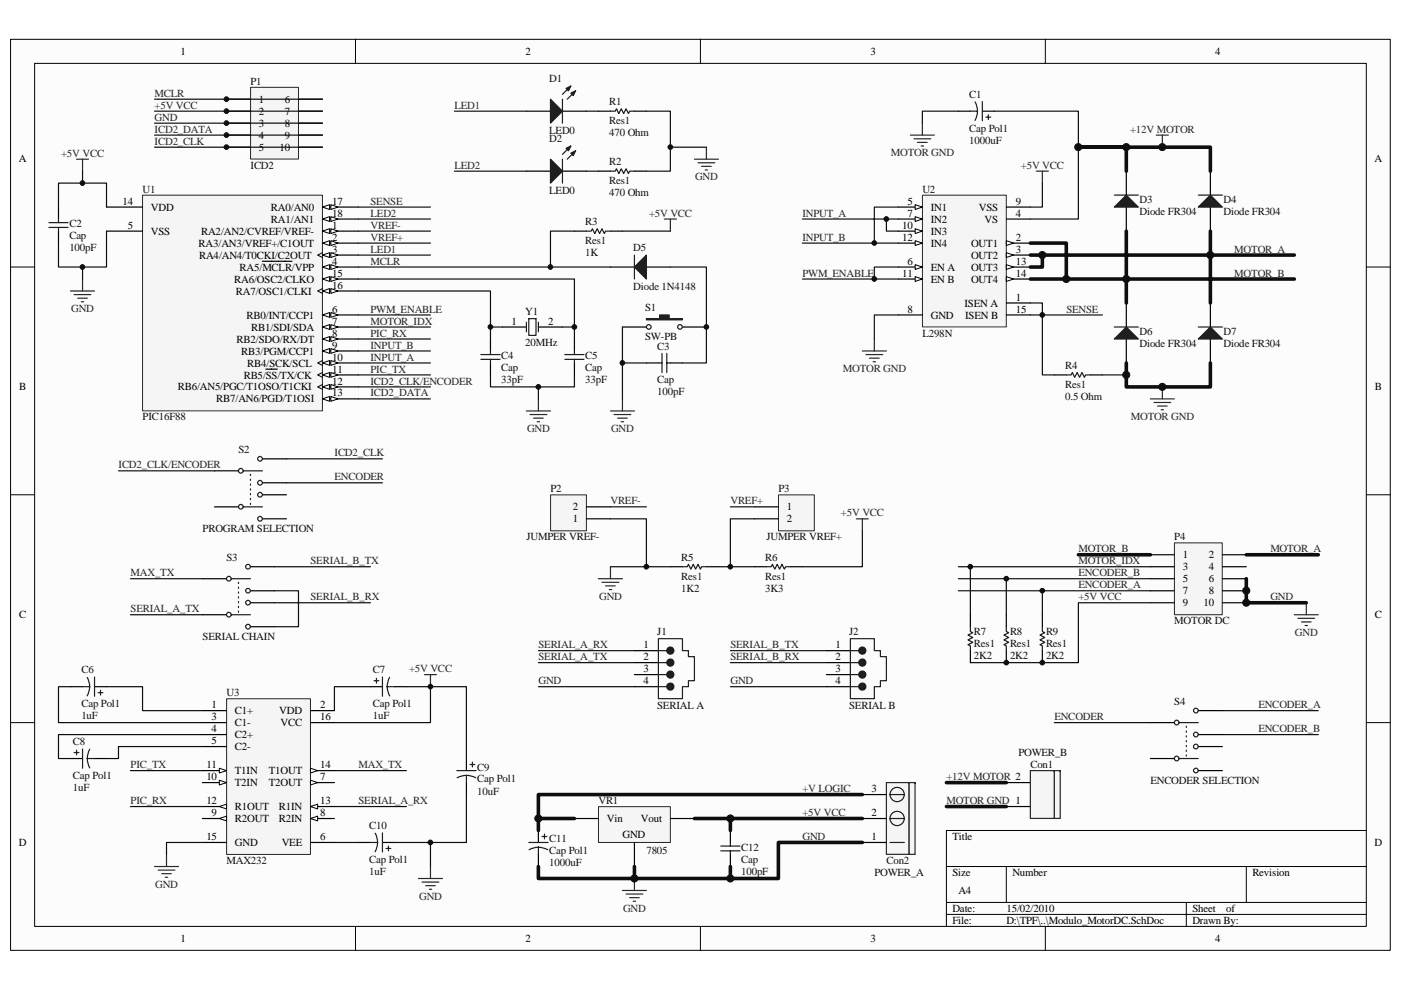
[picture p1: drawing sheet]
<svg xmlns="http://www.w3.org/2000/svg" width="297mm" height="210mm" viewBox="0 0 297 210" stroke-linecap="round" stroke-linejoin="round" font-family="sans-serif">
<path d="M2.3 8.4h292.5v193.2h-292.5z" fill="#fcfcfc"/>
<path d="M2.2 8.3h292.6v193.3h-292.6z" fill="none" stroke="#000" stroke-width=".21"/>
<path d="M7.4 13.5h282.3v183h-282.3z" fill="#fcfcfc"/>
<g fill="none" stroke="#000" stroke-width=".21">
<path d="M7.3 13.4h282.4v183.1h-282.4zM75.4 8.3v5.1M148.5 8.3v5.1M221.6 8.3v5.1M2.2 56.6h5.1M289.7 56.6h5.1M2.2 104.9h5.1M289.7 104.9h5.1M2.2 153.3h5.1M289.7 153.3h5.1M289.7 176.1h-89v20.4M75.4 196.5v5.1"/>
<path d="M148.5 196.5v5.1M200.7 183.8h89M200.7 191.4h89M200.7 194h89M213.4 183.8v7.6M221.6 196.5v5.1M251.5 191.4v5.1M264.2 183.8v7.6"/>
</g>
<path d="M111.6 23.6h5.1M119.2 23.6h5.1M203.2 23.6h2.5M208.3 23.6h2.5M238.8 36.3v5.1M238.8 43.9v5.1" fill="none" stroke="#000" stroke-width=".25"/>
<path d="M121 18.2l-1.8 1.8M122 19.3l-1.7 1.7M119.2 21v5.1M205.7 23.6h1.6M206.7 21.6l.4 .8 .1 1.2M207.2 23.6v.8l-.5 1.1M208.3 21.5v4.1M209 24.8h1.1M209.5 24.3v1.1M236.3 41.4h5" fill="none" stroke="#1c1c1c" stroke-width=".25"/>
<g fill="#1c1c1c" stroke="#1c1c1c" stroke-width=".25">
<path d="M116.7 21l2.5 2.6-2.5 2.5z"/>
<path d="M121 19.8l1-.5-.5 1z"/>
<path d="M120 18.8l1-.6-.5 1.1z"/>
<path d="M236.3 43.9l2.5-2.5 2.5 2.5z"/>
</g>
<path d="M126.9 171.1h15.2v7.6h-15.2z" fill="#f5f5f5"/>
<path d="M126.9 171.1h15.2v7.6h-15.2z" fill="none" stroke="#262626" stroke-width=".21"/>
<path d="M106.5 69.4h5.1M114.1 69.4h5.1M121.8 173.6h5.1M134.5 178.7v5.1M142.1 173.6h5.1" fill="none" stroke="#000" stroke-width=".25"/>
<path d="M111.6 68.3v2.1M112.1 67.6h1.5v3.5h-1.5zM114.1 68.3v2.1" fill="none" stroke="#1c1c1c" stroke-width=".25"/>
<path d="M48.1 148.2h17.7v33h-17.7z" fill="#f5f5f5"/>
<path d="M48 148.2h17.8v33h-17.8z" fill="none" stroke="#262626" stroke-width=".21"/>
<path d="M42.9 150.7h5.1M42.9 153.3h5.1M42.9 155.8h5.1M42.9 158.3h5.1M65.8 150.7h5.1M65.8 178.7h5.1M65.8 166h5.1" fill="none" stroke="#000" stroke-width=".25"/>
<path d="M65.8 165.5l1.5 .5-1.5 .5z" fill="#fcfcfc" stroke="#000" stroke-width=".21"/>
<path d="M65.8 173.6h5.1" fill="none" stroke="#000" stroke-width=".25"/>
<path d="M65.8 173.6l1.5-.5v1z" fill="#fcfcfc" stroke="#000" stroke-width=".21"/>
<path d="M42.9 173.6h5.1" fill="none" stroke="#000" stroke-width=".25"/>
<path d="M46.5 173.6l1.5-.5v1z" fill="#fcfcfc" stroke="#000" stroke-width=".21"/>
<path d="M42.9 166h5.1" fill="none" stroke="#000" stroke-width=".25"/>
<path d="M46.5 165.5l1.5 .5-1.5 .5z" fill="#fcfcfc" stroke="#000" stroke-width=".21"/>
<path d="M42.9 163.4h5.1" fill="none" stroke="#000" stroke-width=".25"/>
<path d="M46.5 162.9l1.5 .5-1.5 .6z" fill="#fcfcfc" stroke="#000" stroke-width=".21"/>
<path d="M42.9 171.1h5.1" fill="none" stroke="#000" stroke-width=".25"/>
<path d="M46.5 171.1l1.5-.5v1z" fill="#fcfcfc" stroke="#000" stroke-width=".21"/>
<path d="M65.8 171.1h5.1" fill="none" stroke="#000" stroke-width=".25"/>
<path d="M65.8 171.1l1.5-.5v1z" fill="#fcfcfc" stroke="#000" stroke-width=".21"/>
<path d="M65.8 163.4h5.1" fill="none" stroke="#000" stroke-width=".25"/>
<path d="M65.8 162.9l1.5 .5-1.5 .6z" fill="#fcfcfc" stroke="#000" stroke-width=".21"/>
<path d="M65.8 153.3h5.1M42.9 178.7h5.1" fill="none" stroke="#000" stroke-width=".25"/>
<path d="M30.2 41.4h38.2v45.7h-38.2z" fill="#f5f5f5"/>
<path d="M30.2 41.4h38.2v45.7h-38.2z" fill="none" stroke="#262626" stroke-width=".21"/>
<path d="M68.4 49h7.6" fill="none" stroke="#000" stroke-width=".25"/>
<g fill="#fcfcfc" stroke="#000" stroke-width=".21">
<path d="M68.4 49l1.5-.5v1z"/>
<path d="M70.1 48.5l1.6 .5-1.6 .5z"/>
</g>
<path d="M68.4 51.6h7.6" fill="none" stroke="#000" stroke-width=".25"/>
<g fill="#fcfcfc" stroke="#000" stroke-width=".21">
<path d="M68.4 51.6l1.5-.5v1z"/>
<path d="M70.1 51.1l1.6 .5-1.6 .5z"/>
</g>
<path d="M68.4 54.1h7.6" fill="none" stroke="#000" stroke-width=".25"/>
<path d="M68.4 53.6l-1.1 .5 1.1 .5" fill="none" stroke="#000" stroke-width=".21"/>
<g fill="#fcfcfc" stroke="#000" stroke-width=".21">
<path d="M68.4 54.1l1.5-.5v1z"/>
<path d="M70.1 53.6l1.6 .5-1.6 .5z"/>
</g>
<path d="M68.4 56.6h7.6" fill="none" stroke="#000" stroke-width=".25"/>
<g fill="#fcfcfc" stroke="#000" stroke-width=".21">
<path d="M68.4 56.6l1.5-.5v1z"/>
<path d="M70.1 56.1l1.6 .5-1.6 .5z"/>
</g>
<path d="M22.6 49h7.6M55.6 55.4h6.3M68.4 66.8h7.6" fill="none" stroke="#000" stroke-width=".25"/>
<g fill="#fcfcfc" stroke="#000" stroke-width=".21">
<path d="M68.4 66.8l1.5-.5v1z"/>
<path d="M70.1 66.3l1.6 .5-1.6 .5z"/>
</g>
<path d="M68.4 69.4h7.6" fill="none" stroke="#000" stroke-width=".25"/>
<g fill="#fcfcfc" stroke="#000" stroke-width=".21">
<path d="M68.4 69.4l1.5-.5v1z"/>
<path d="M70.1 68.9l1.6 .5-1.6 .5z"/>
</g>
<path d="M68.4 71.9h7.6" fill="none" stroke="#000" stroke-width=".25"/>
<g fill="#fcfcfc" stroke="#000" stroke-width=".21">
<path d="M68.4 71.9l1.5-.5v1z"/>
<path d="M70.1 71.4l1.6 .5-1.6 .5z"/>
</g>
<path d="M68.4 74.4h7.6" fill="none" stroke="#000" stroke-width=".25"/>
<g fill="#fcfcfc" stroke="#000" stroke-width=".21">
<path d="M68.4 74.4l1.5-.5v1.1z"/>
<path d="M70.1 73.9l1.6 .5-1.6 .6z"/>
</g>
<path d="M68.4 77h7.6" fill="none" stroke="#000" stroke-width=".25"/>
<path d="M68.4 76.5l-1.1 .5 1.1 .5" fill="none" stroke="#000" stroke-width=".21"/>
<g fill="#fcfcfc" stroke="#000" stroke-width=".21">
<path d="M68.4 77l1.5-.5v1z"/>
<path d="M70.1 76.5l1.6 .5-1.6 .5z"/>
</g>
<path d="M68.4 79.5h7.6" fill="none" stroke="#000" stroke-width=".25"/>
<path d="M68.4 79l-1.1 .5 1.1 .5" fill="none" stroke="#000" stroke-width=".21"/>
<g fill="#fcfcfc" stroke="#000" stroke-width=".21">
<path d="M68.4 79.5l1.5-.5v1z"/>
<path d="M70.1 79l1.6 .5-1.6 .5z"/>
</g>
<path d="M56.4 78.3h2.4M68.4 82.1h7.6" fill="none" stroke="#000" stroke-width=".25"/>
<path d="M68.4 81.6l-1.1 .5 1.1 .5" fill="none" stroke="#000" stroke-width=".21"/>
<g fill="#fcfcfc" stroke="#000" stroke-width=".21">
<path d="M68.4 82.1l1.5-.5v1z"/>
<path d="M70.1 81.6l1.6 .5-1.6 .5z"/>
</g>
<path d="M68.4 84.6h7.6" fill="none" stroke="#000" stroke-width=".25"/>
<g fill="#fcfcfc" stroke="#000" stroke-width=".21">
<path d="M68.4 84.6l1.5-.5v1z"/>
<path d="M70.1 84.1l1.6 .5-1.6 .5z"/>
</g>
<path d="M22.6 43.9h7.6M68.4 59.2h7.6" fill="none" stroke="#000" stroke-width=".25"/>
<g fill="#fcfcfc" stroke="#000" stroke-width=".21">
<path d="M68.4 59.2l1.5-.5v1z"/>
<path d="M70.1 58.7l1.6 .5-1.6 .5z"/>
</g>
<path d="M68.4 61.7h7.6" fill="none" stroke="#000" stroke-width=".25"/>
<path d="M68.4 61.2l-1.1 .5 1.1 .5" fill="none" stroke="#000" stroke-width=".21"/>
<g fill="#fcfcfc" stroke="#000" stroke-width=".21">
<path d="M68.4 61.7l1.5-.5v1z"/>
<path d="M70.1 61.2l1.6 .5-1.6 .5z"/>
</g>
<path d="M68.4 43.9h7.6" fill="none" stroke="#000" stroke-width=".25"/>
<g fill="#fcfcfc" stroke="#000" stroke-width=".21">
<path d="M68.4 43.9l1.5-.5v1z"/>
<path d="M70.1 43.4l1.6 .5-1.6 .5z"/>
</g>
<path d="M68.4 46.5h7.6" fill="none" stroke="#000" stroke-width=".25"/>
<g fill="#fcfcfc" stroke="#000" stroke-width=".21">
<path d="M68.4 46.5l1.5-.5v1z"/>
<path d="M70.1 46l1.6 .5-1.6 .5z"/>
</g>
<path d="M195.6 41.4h17.8v27.9h-17.8z" fill="#f5f5f5"/>
<path d="M195.6 41.4h17.8v27.9h-17.8z" fill="none" stroke="#262626" stroke-width=".21"/>
<path d="M190.5 56.6h5.1" fill="none" stroke="#000" stroke-width=".25"/>
<path d="M194 56.1l1.6 .5-1.6 .5z" fill="#fcfcfc" stroke="#000" stroke-width=".21"/>
<path d="M190.5 59.2h5.1" fill="none" stroke="#000" stroke-width=".25"/>
<path d="M194 58.7l1.6 .5-1.6 .5z" fill="#fcfcfc" stroke="#000" stroke-width=".21"/>
<path d="M190.5 43.9h5.1" fill="none" stroke="#000" stroke-width=".25"/>
<path d="M194 43.4l1.6 .5-1.6 .5z" fill="#fcfcfc" stroke="#000" stroke-width=".21"/>
<path d="M190.5 46.5h5.1" fill="none" stroke="#000" stroke-width=".25"/>
<path d="M194 46l1.6 .5-1.6 .5z" fill="#fcfcfc" stroke="#000" stroke-width=".21"/>
<path d="M190.5 49h5.1" fill="none" stroke="#000" stroke-width=".25"/>
<path d="M194 48.5l1.6 .5-1.6 .5z" fill="#fcfcfc" stroke="#000" stroke-width=".21"/>
<path d="M190.5 51.6h5.1" fill="none" stroke="#000" stroke-width=".25"/>
<path d="M194 51.1l1.6 .5-1.6 .5z" fill="#fcfcfc" stroke="#000" stroke-width=".21"/>
<path d="M213.4 51.6h5.1" fill="none" stroke="#000" stroke-width=".25"/>
<path d="M213.4 51.1l1.5 .5-1.5 .5z" fill="#fcfcfc" stroke="#000" stroke-width=".21"/>
<path d="M213.4 54.1h5.1" fill="none" stroke="#000" stroke-width=".25"/>
<path d="M213.4 53.6l1.5 .5-1.5 .5z" fill="#fcfcfc" stroke="#000" stroke-width=".21"/>
<path d="M213.4 56.6h5.1" fill="none" stroke="#000" stroke-width=".25"/>
<path d="M213.4 56.1l1.5 .5-1.5 .5z" fill="#fcfcfc" stroke="#000" stroke-width=".21"/>
<path d="M213.4 59.2h5.1" fill="none" stroke="#000" stroke-width=".25"/>
<path d="M213.4 58.7l1.5 .5-1.5 .5z" fill="#fcfcfc" stroke="#000" stroke-width=".21"/>
<g fill="none" stroke="#000" stroke-width=".25">
<path d="M111.6 36.3h5.1M119.2 36.3h5.1M126.9 23.6h2.5M126.9 36.3h2.5M134.5 23.6h2.6M134.5 36.3h2.6M256.6 36.3v5.1M12.4 43.9v2.6M12.4 49v2.6M121.8 49h2.5M129.4 49h2.6M129.4 56.6h5.1"/>
<path d="M137.1 56.6h5M213.4 46.5h5.1M213.4 43.9h5.1M256.6 43.9v5.1M104 71.9v2.5M104 77v2.5M121.8 71.9v2.5M121.8 77v2.5M132 69.4h5.1M137.1 77h2.5M142.1 77h2.6M144.7 69.4h5.1"/>
<path d="M190.5 66.8h5.1M213.4 64.3h5.1M213.4 66.8h5.1M223.5 79.5h2.6M231.2 79.5h2.5M238.8 64.3v5.1M238.8 71.9v5.1M256.6 64.3v5.1M256.6 71.9v5.1M42.9 122.7h5.1M42.9 130.4h5.1M53.1 120.2h5.1"/>
<path d="M53.1 125.3h5.1M53.1 127.8h5.1M53.1 132.9h5.1M134.5 138h5.1M142.1 120.2h2.6M149.8 120.2h2.5M160 120.2h2.5M167.6 120.2h2.5M175.2 138h5.1M205.7 130.4v2.5M205.7 138v2.5M213.4 130.4v2.5"/>
<path d="M213.4 138v2.5M221 130.4v2.5M221 138v2.5M78.5 145.6h2.6M83.6 145.6h2.6M134.5 145.6h5.1M134.5 140.5h5.1M134.5 143.1h5.1M175.2 145.6h5.1M175.2 140.5h5.1M175.2 143.1h5.1M14.9 160.9h2.6"/>
<path d="M20 160.9h2.6M76 178.7h2.5M81.1 178.7h2.5M98.9 160.9v2.5M98.9 166v2.5M114.1 176.1v2.6M154.9 176.1v2.6M114.1 181.2v2.6M154.9 181.2v2.6"/>
</g>
<g fill="none" stroke="#1c1c1c" stroke-width=".25">
<path d="M119.2 33.8v5M121 31l-1.8 1.7M122 32l-1.7 1.8M129.4 23.6h1l.3-.5 .5 1 .5-1 .5 1 .5-1 .5 1 .3-.5h1M129.4 36.3h1l.3-.5 .5 1 .5-1 .5 1 .5-1 .5 1 .3-.5h1M10.4 47.2h4M10.4 48.2h4M12.4 46.5v.7M12.4 48.2v.8M124.3 49h1l.3-.5 .5 1 .5-1 .5 1 .5-1 .5 1 .3-.5h1M134.5 54.1v5.1M254.1 41.4h5.1"/>
<path d="M102 75.2h4M102 76.2h4M104 74.4v.8M104 76.2v.8M119.8 75.2h4M119.8 76.2h4M121.8 74.4v.8M121.8 76.2v.8M139.6 77h.8M140.4 75v4M141.4 75v4M141.4 77h.7"/>
<path d="M226.1 79.5h1l.2-.5 .6 1 .5-1 .5 1 .5-1 .5 1 .3-.5h1M236.3 69.4h5M254.1 69.4h5.1M49 130.4h4.1M49 122.7h4.1M50.6 123.5v.3M50.6 124.5v.3M50.6 125.6v.2M50.6 126.6v.2M50.6 127.6v.2M50.6 128.6v.3M50.6 129.6v.3"/>
<path d="M139.6 135.5h5.1v2.5h1.3v1.3h1.2v5.1h-1.2v1.2h-1.3v2.6h-5.1zM139.6 138h1.8M144.7 120.2h1l.3-.5 .5 1 .5-1 .5 1 .5-1 .5 1 .3-.5h1M162.5 120.2h1l.3-.5 .5 1 .5-1 .5 1 .5-1 .5 1 .3-.5h1M180.3 135.5h5.1v2.5h1.3v1.3h1.2v5.1h-1.2v1.2h-1.3v2.6h-5.1zM180.3 138h1.8M205.7 132.9v1l.5 .3-1 .5 1 .5-1 .5 1 .5-1 .5 .5 .3v1M213.4 132.9v1l.5 .3-1.1 .5 1.1 .5-1.1 .5 1.1 .5-1.1 .5 .6 .3v1M221 132.9v1l.5 .3-1 .5 1 .5-1 .5 1 .5-1 .5 .5 .3v1M15.7 159.6h1M16.2 159.1v1M17.5 158.9v4"/>
<path d="M19 158.9l-.3 .8-.2 1.2M79.3 144.4h1M79.8 143.9v1M81.1 143.6v4.1M82.1 145.6l.1 .9 .4 1.1M82.1 145.6h1.5M82.6 143.7l-.4 1.1-.1 .8M139.6 145.6h1.8M139.6 140.5h1.8M139.6 143.1h1.8M180.3 145.6h1.8M180.3 140.5h1.8"/>
<path d="M180.3 143.1h1.8M18.5 160.9l.2 1.2 .3 .8M18.5 160.9h1.5M78.5 178.7h1.6M79.5 176.7l.5 1.2v.8l-.1 1.2-.4 .8M81.1 176.7v4M81.8 180h1.1M82.4 179.5v1M96.9 163.4h4M98.9 164.5l1.2 .1 .8 .4M98.9 164.5l-1.2 .1-.8 .4M98.9 164.5v1.5"/>
<path d="M99.6 162.2h1.1M100.2 161.6v1.1M112.1 178.7h4.1M114.1 179.7l1.3 .2 .7 .3M114.1 179.7l-.8 .1-1.1 .4M114.1 179.7v1.5M114.9 177.4h1M115.4 176.9v1M152.8 179.5h4.1M154.9 178.7v.8M152.8 180.5h4.1M154.9 180.5v.7"/>
<circle cx="137.6" cy="69.3" r=".49"/>
<circle cx="144.2" cy="69.3" r=".49"/>
<circle cx="48.5" cy="130.4" r=".5"/>
<circle cx="48.5" cy="122.7" r=".5"/>
<circle cx="52.6" cy="120.2" r=".5"/>
<circle cx="52.6" cy="132.9" r=".5"/>
<circle cx="52.6" cy="127.8" r=".5"/>
<circle cx="52.6" cy="125.3" r=".5"/>
</g>
<g fill="none" stroke="#262626" stroke-width=".25">
<path d="M16.2 33.8h2.6M17.5 33.8v2.5M147.2 33.8h5.1M148 34.5h3.6M148.8 35.3h2M149.5 36h.5M149.8 31.2v2.6M193 28.7h5.1M193.8 29.4h3.5M194.5 30.2h2.1M195.3 31h.5M195.6 26.1v2.6"/>
<path d="M219.7 36.3h2.6M221 36.3v2.5M245.2 28.7h2.5M246.4 28.7v2.5M17.5 59.2v2.5M140.9 46.5h2.5M142.1 46.5v2.5M14.9 61.7h5.1M15.7 62.5h3.6M16.5 63.2h2M17.2 64h.6M182.8 74.4h5.1"/>
<path d="M183.6 75.2h3.6M184.4 76h2M185.1 76.7h.5M185.4 71.9v2.5M111.6 87.2h5.1M112.4 87.9h3.5M113.1 88.7h2.1M113.9 89.5h.5M114.1 84.6v2.6M129.4 87.2h5.1M130.2 87.9h3.5M131 88.7h2"/>
<path d="M131.7 89.5h.5M132 84.6v2.6M243.9 84.6h5.1M244.7 85.4h3.5M245.4 86.1h2.1M246.2 86.9h.5M246.4 82.1v2.5M181.6 110h2.5M182.8 110v2.6M126.9 122.7h5.1M127.6 123.5h3.6M128.4 124.3h2"/>
<path d="M129.2 125.1h.5M129.4 120.2v2.5M274.4 130.4h5.1M275.2 131.1h3.5M275.9 131.9h2.1M276.7 132.7h.5M277 127.8v2.6M90 143.1h2.5M91.3 143.1v2.5M32.8 183.8h5M33.5 184.6h3.6M34.3 185.3h2"/>
<path d="M35 186.1h.6M35.3 181.2v2.6M88.7 186.3h5.1M89.5 187.1h3.5M90.3 187.9h2M91 188.6h.5M91.3 183.8v2.5M132 188.9h5.1M132.7 189.6h3.6M133.5 190.4h2M134.3 191.2h.5M134.5 186.3v2.6"/>
</g>
<g fill="none" stroke="#0e0e0e" stroke-width=".25">
<path d="M17.5 36.3v2.5M96.3 36.3h15.3M96.3 23.6h15.3M124.3 36.3h2.6M137.1 23.6h5v12.7h-5M142.1 31.2h7.7M203.2 23.6h-7.6v2.5M210.8 23.6h17.8v22.9h-10.1M221 38.8v5.1h-2.5M12.4 43.9v-5.1h10.2v5.1M17.5 56.6v2.6M22.6 49v7.6h-10.2v-5"/>
<path d="M76 59.2h45.8v10.2M76 43.9h15.3M76 49h15.3M76 56.6h53.4M76 46.5h15.3M76 51.6h15.3M76 54.1h15.3M121.8 49h-5.1v7.6M132 49h10.1M142.1 56.6h7.7v20.4h-5.1M170.1 46.5h17.8M170.1 51.6h15.3"/>
<path d="M170.1 59.2h15.3M190.5 56.6h-5.1v2.6h5.1M190.5 43.9h-5.1v7.7h5.1M190.5 46.5h-2.6v2.5h2.6M76 61.7h28v10.2M76 66.8h15.3M76 69.4h15.3M76 71.9h15.3M76 74.4h15.3M76 77h15.3M76 79.5h15.3M104 79.5v2.6h17.8v-2.6"/>
<path d="M104 69.4h2.5M119.2 69.4h2.6v2.5M132 69.4v7.6h5.1M132 77v7.6M190.5 66.8h-5.1v5.1M218.5 64.3h2.5v2.5h-2.5M233.7 66.8h-12.7v12.7h2.5M233.7 79.5h5.1M25.1 99.9h20.4M60.7 97.3h20.4M76 82.1h15.3M76 84.6h15.3"/>
<path d="M114.1 82.1v2.5M182.8 112.6v7.6h-12.7M27.7 122.7h15.2M27.7 130.4h15.2M58.2 125.3h5.1v7.6h-5.1M58.2 127.8h20.3M58.2 120.2h20.3M114.1 138h20.4M129.4 120.2h12.7M152.3 120.2h7.7M154.9 138h20.3M203.2 122.7h40.7"/>
<path d="M203.2 120.2h40.7M203.2 125.3h40.7M205.7 120.2v10.2M213.4 122.7v7.7M221 125.3v5.1M243.9 127.8h-15.3v12.7h-22.9M42.9 155.8h-30.5v5.1h2.5M42.9 158.3h-17.8v2.6h-2.5M78.5 145.6h-7.6v5.1M86.2 145.6h5.1v7.7h-20.4M91.3 145.6h7.6v15.3M114.1 140.5h20.4"/>
<path d="M114.1 145.6h20.4M154.9 140.5h20.3M154.9 145.6h20.3M27.7 163.4h15.2M27.7 171.1h15.2M42.9 178.7h-7.6v2.5M70.9 163.4h15.3M70.9 171.1h15.3M70.9 178.7h5.1M83.6 178.7h7.7v5.1M98.9 168.5v10.2h-7.6"/>
</g>
<g fill="#1c1c1c" stroke="#1c1c1c" stroke-width=".25">
<path d="M116.7 33.8l2.5 2.5-2.5 2.5z"/>
<path d="M121 32.5l1-.5-.5 1z"/>
<path d="M120 31.5l1-.5-.5 1z"/>
<path d="M134.5 56.6l2.6-2.5v5.1z"/>
<path d="M236.3 71.9l2.5-2.5 2.5 2.5z"/>
<path d="M254.1 71.9l2.5-2.5 2.6 2.5z"/>
<path d="M254.1 43.9l2.5-2.5 2.6 2.5z"/>
<path d="M137.1 67.6h2.7v-.8h2.1v.8h2.8v.2h-7.6z" fill-rule="evenodd"/>
<circle cx="142.1" cy="140.5" r=".75"/>
<circle cx="142.1" cy="145.6" r=".75"/>
<circle cx="142.1" cy="143.1" r=".75"/>
<circle cx="142.1" cy="138" r=".75"/>
<circle cx="182.8" cy="140.5" r=".75"/>
<circle cx="182.8" cy="145.6" r=".75"/>
<circle cx="182.8" cy="143.1" r=".75"/>
<circle cx="182.8" cy="138" r=".75"/>
</g>
<g fill="none" stroke="#0e0e0e" stroke-width=".76">
<path d="M238.8 36.3v-5.1h-10.2h28v5.1M218.5 51.6h7.6v7.6h-7.6M218.5 54.1h2.5v2.5h-2.5M221 54.1h35.6v10.2M226.1 59.2h12.7v5.1M238.8 49v10.2h35.6M256.6 49v5.1h17.8M238.8 77v5.1h17.8v-5.1M228.6 117.7h15.3M264.2 117.7h15.3M264.2 122.7v5.1h12.8M114.1 173.6v2.5"/>
<path d="M147.2 173.6h35.6M182.8 168.5h-68.7v5.1h7.7M182.8 178.7h-17.8v7.6h-10.1M200.7 166h12.7M114.1 183.8v2.5h40.8v-2.5M134.5 183.8v2.5"/>
</g>
<path d="M53.1 18.5h10.2v15.2h-10.2z" fill="#f5f5f5"/>
<path d="M53.1 18.5h10.2v15.2h-10.2z" fill="none" stroke="#262626" stroke-width=".21"/>
<path d="M48 21h5.1M48 23.6h5.1M48 26.1h5.1M48 28.7h5.1M48 31.2h5.1M63.3 21h5.1M63.3 23.6h5.1M63.3 26.1h5.1M63.3 28.7h5.1M63.3 31.2h5.1" fill="none" stroke="#000" stroke-width=".25"/>
<path d="M249 115.2h10.1v15.2h-10.1z" fill="#f5f5f5"/>
<path d="M249 115.1h10.1v15.3h-10.1z" fill="none" stroke="#262626" stroke-width=".21"/>
<path d="M243.9 117.7h5.1M259.2 117.7h5M243.9 120.2h5.1M243.9 122.7h5.1M243.9 125.3h5.1M243.9 127.8h5.1M259.2 120.2h5M259.2 122.7h5M259.2 125.3h5M259.2 127.8h5" fill="none" stroke="#000" stroke-width=".25"/>
<path d="M32.8 21h35.6M32.8 23.6h35.6M32.8 26.1h35.6M32.8 28.7h35.6" fill="none" stroke="#0e0e0e" stroke-width=".25"/>
<path d="M165.1 105h7.6v7.6h-7.6z" fill="#f5f5f5"/>
<path d="M165.1 105h7.6v7.6h-7.6z" fill="none" stroke="#262626" stroke-width=".21"/>
<path d="M160 107.5h5M160 110h5" fill="none" stroke="#000" stroke-width=".25"/>
<path d="M116.8 105h7.5v7.6h-7.5z" fill="#f5f5f5"/>
<path d="M116.7 105h7.6v7.6h-7.6z" fill="none" stroke="#262626" stroke-width=".21"/>
<path d="M124.3 110h5.1M124.3 107.5h5.1" fill="none" stroke="#000" stroke-width=".25"/>
<path d="M124.3 23.6h2.6M129.4 110h7.7v10.2M129.4 107.5h7.7M154.9 107.5h5.1M160 110h-5.1v10.2" fill="none" stroke="#0e0e0e" stroke-width=".25"/>
<g fill="none" stroke="#1c1c1c" stroke-width=".25">
<path d="M219.2 171.1h3.1M219.2 166h3.1"/>
<circle cx="220.7" cy="171.1" r="1.51"/>
<circle cx="220.7" cy="166" r="1.51"/>
</g>
<path d="M223.5 163.4v10.2h1.3v-10.2z" fill-rule="evenodd" fill="#f5f5f5" stroke="#262626" stroke-width=".25"/>
<path d="M213.4 171.1h5.1M213.4 166h5.1" fill="none" stroke="#000" stroke-width=".25"/>
<path d="M218.5 163.4v10.2h5v-10.2z" fill-rule="evenodd" fill="#f5f5f5" stroke="#262626" stroke-width=".25"/>
<path d="M154.9 173.6v2.5M200.7 171.1h12.7" fill="none" stroke="#0e0e0e" stroke-width=".76"/>
<path d="M32.8 31.2h35.6M60.7 102.4h20.4M14.9 145.6h-2.5v7.7h30.5M22.6 145.6h7.6v5.1h12.7" fill="none" stroke="#0e0e0e" stroke-width=".25"/>
<path d="M45.5 99.9h5.1M55.6 97.3h5.1M45.5 107.5h5.1M55.6 102.4h5.1M55.6 104.9h5.1M55.6 110h5.1M14.9 145.6h2.6M20 145.6h2.6" fill="none" stroke="#000" stroke-width=".25"/>
<g fill="none" stroke="#1c1c1c" stroke-width=".25">
<path d="M51.6 99.9h4M51.6 107.5h4M53.1 100.6v.3M53.1 101.6v.3M53.1 102.7v.2M53.1 103.7v.2M53.1 104.7v.2M53.1 105.7v.3M53.1 106.7v.3M17.5 145.6h1.5M18.5 143.7l.4 1.1 .1 .8M19 145.6l-.2 1.2-.3 .8"/>
<path d="M20 143.6v4.1M20.8 146.9h1M21.3 146.4v1"/>
<circle cx="51.1" cy="99.9" r=".5"/>
<circle cx="55.1" cy="97.3" r=".49"/>
<circle cx="51.1" cy="107.5" r=".5"/>
<circle cx="55.1" cy="110" r=".5"/>
<circle cx="55.1" cy="102.4" r=".5"/>
<circle cx="55.1" cy="104.9" r=".49"/>
<circle cx="190.2" cy="178.7" r="1.51"/>
</g>
<path d="M187.9 166v15.2h4.8v-15.2z" fill-rule="evenodd" fill="#f5f5f5" stroke="#262626" stroke-width=".25"/>
<g fill="none" stroke="#1c1c1c" stroke-width=".25">
<path d="M188.7 178.7h3M188.7 173.6h3M188.7 168.5h3"/>
<circle cx="190.2" cy="168.5" r="1.51"/>
<circle cx="190.2" cy="173.6" r="1.51"/>
</g>
<path d="M192.8 166v15.2h1.2v-15.2z" fill-rule="evenodd" fill="#f5f5f5" stroke="#262626" stroke-width=".25"/>
<path d="M243.9 153.3h5.1M254.1 150.7h5.1M254.1 155.8h5.1M254.1 158.3h5.1M182.8 178.7h5.1M182.8 173.6h5.1M182.8 168.5h5.1M243.9 160.9h5.1M254.1 163.4h5.1" fill="none" stroke="#000" stroke-width=".25"/>
<g fill="none" stroke="#1c1c1c" stroke-width=".25">
<path d="M250 153.3h4.1M251.5 154v.3M251.5 155v.3M251.5 156.1v.2M251.5 157.1v.2M251.5 158.1v.2M251.5 159.1v.3M250 160.9h4.1M251.5 160.1v.3"/>
<circle cx="249.5" cy="153.3" r=".5"/>
<circle cx="253.5" cy="150.7" r=".49"/>
<circle cx="253.5" cy="158.3" r=".49"/>
<circle cx="253.5" cy="155.8" r=".49"/>
<circle cx="249.5" cy="160.9" r=".5"/>
<circle cx="253.5" cy="163.4" r=".49"/>
</g>
<path d="M223.5 153.3h20.4M259.2 150.7h20.3M259.2 155.8h20.3" fill="none" stroke="#0e0e0e" stroke-width=".25"/>
<g fill="#0e0e0e" stroke="#0e0e0e" stroke-width=".21">
<circle cx="17.5" cy="56.6" r=".49"/>
<circle cx="17.5" cy="38.8" r=".49"/>
<circle cx="48" cy="31.2" r=".5"/>
<circle cx="48" cy="28.7" r=".5"/>
<circle cx="48" cy="26.1" r=".5"/>
<circle cx="48" cy="23.6" r=".5"/>
<circle cx="48" cy="21" r=".5"/>
<circle cx="91.3" cy="178.7" r=".5"/>
<circle cx="91.3" cy="145.6" r=".5"/>
<circle cx="104" cy="69.3" r=".5"/>
<circle cx="114.1" cy="173.6" r=".75"/>
<circle cx="114.1" cy="82.1" r=".49"/>
<circle cx="116.7" cy="56.6" r=".49"/>
<circle cx="121.8" cy="69.3" r=".5"/>
<circle cx="132" cy="77" r=".5"/>
<circle cx="134.5" cy="186.3" r=".75"/>
<circle cx="137" cy="120.2" r=".5"/>
<circle cx="142.1" cy="31.2" r=".49"/>
<circle cx="149.8" cy="69.3" r=".5"/>
<circle cx="154.8" cy="186.3" r=".75"/>
<circle cx="154.8" cy="173.6" r=".75"/>
<circle cx="154.8" cy="120.2" r=".5"/>
<circle cx="185.4" cy="59.2" r=".49"/>
<circle cx="185.4" cy="51.5" r=".49"/>
<circle cx="187.9" cy="46.5" r=".49"/>
<circle cx="205.7" cy="120.2" r=".5"/>
<circle cx="213.3" cy="140.5" r=".5"/>
<circle cx="213.3" cy="122.7" r=".5"/>
<circle cx="221" cy="140.5" r=".5"/>
<circle cx="221" cy="125.3" r=".5"/>
<circle cx="221" cy="66.8" r=".5"/>
<circle cx="221" cy="54.1" r=".75"/>
<circle cx="226.1" cy="59.2" r=".75"/>
<circle cx="228.6" cy="31.2" r=".75"/>
<circle cx="238.8" cy="79.5" r=".75"/>
<circle cx="238.8" cy="59.2" r=".75"/>
<circle cx="238.8" cy="31.2" r=".75"/>
<circle cx="246.4" cy="82.1" r=".75"/>
<circle cx="246.4" cy="31.2" r=".75"/>
<circle cx="256.6" cy="54.1" r=".75"/>
<circle cx="264.2" cy="127.8" r=".75"/>
<circle cx="264.2" cy="125.3" r=".75"/>
</g>
<g font-size="2.3">
<text x="38.3" y="11.6">1</text>
<text x="111.4" y="11.6">2</text>
<text x="184.5" y="11.6">3</text>
<text x="257.7" y="11.6">4</text>
<text x="54.9" y="21.8">1</text>
<text x="60.4" y="21.8">6</text>
<text x="54.9" y="24.3">2</text>
<text x="54.9" y="26.9">3</text>
<text x="54.9" y="29.4">4</text>
<text x="60.4" y="24.3">7</text>
<text x="60.4" y="26.9">8</text>
<text x="60.4" y="29.4">9</text>
<text x="4" y="34.5">A</text>
<text x="54.9" y="32">5</text>
<text x="59.3" y="32">10</text>
<text x="291.4" y="34.5">A</text>
<text x="25.9" y="43.4">14</text>
<text x="32" y="44.7">VDD</text>
<text x="57.4" y="44.7">RA0/AN0</text>
<text x="57.4" y="47.2">RA1/AN1</text>
<text x="70.4" y="43.4">17</text>
<text x="70.4" y="46">18</text>
<text x="192.4" y="43.4">5</text>
<text x="192.4" y="46">7</text>
<text x="197.4" y="44.7">IN1</text>
<text x="197.4" y="47.2">IN2</text>
<text x="207.5" y="44.7">VSS</text>
<text x="208.8" y="47.2">VS</text>
<text x="215.4" y="43.4">9</text>
<text x="215.4" y="46">4</text>
<text x="27.1" y="48.5">5</text>
<text x="32" y="49.8">VSS</text>
<text x="42.1" y="52.3">RA3/AN3/VREF+/C1OUT</text>
<text x="42.6" y="49.8">RA2/AN2/CVREF/VREF-</text>
<text x="70.4" y="53.6">3</text>
<text x="70.4" y="51">2</text>
<text x="70.4" y="48.5">1</text>
<text x="191.3" y="48.5">10</text>
<text x="191.3" y="51">12</text>
<text x="197.4" y="49.8">IN3</text>
<text x="197.4" y="52.3">IN4</text>
<text x="205.9" y="52.3">OUT1</text>
<text x="215.4" y="51">2</text>
<text x="215.4" y="53.6">3</text>
<text x="42.2" y="54.9">RA4/AN4/T0CKI/C2OUT</text>
<text x="49.7" y="59.9">RA6/OSC2/CLKO</text>
<text x="50.8" y="57.4">RA5/MCLR/VPP</text>
<text x="70.4" y="58.7">15</text>
<text x="70.4" y="56.1">4</text>
<text x="191.3" y="58.7">11</text>
<text x="192.4" y="56.1">6</text>
<text x="197.4" y="57.4">EN A</text>
<text x="197.4" y="59.9">EN B</text>
<text x="205.9" y="54.9">OUT2</text>
<text x="205.9" y="57.4">OUT3</text>
<text x="205.9" y="59.9">OUT4</text>
<text x="215.4" y="56.1">13</text>
<text x="215.4" y="58.7">14</text>
<text x="50" y="62.5">RA7/OSC1/CLKI</text>
<text x="70.4" y="61.2">16</text>
<text x="204.5" y="65">ISEN A</text>
<text x="215.4" y="63.8">1</text>
<text x="52.3" y="67.6">RB0/INT/CCP1</text>
<text x="53.3" y="70.1">RB1/SDI/SDA</text>
<text x="70.4" y="66.3">6</text>
<text x="70.4" y="68.8">7</text>
<text x="70.4" y="71.4">8</text>
<text x="108.5" y="68.8">1</text>
<text x="116.2" y="68.8">2</text>
<text x="192.4" y="66.3">8</text>
<text x="197.4" y="67.6">GND</text>
<text x="204.6" y="67.6">ISEN B</text>
<text x="215.4" y="66.3">15</text>
<text x="50.2" y="72.7">RB2/SDO/RX/DT</text>
<text x="51.2" y="75.2">RB3/PGM/CCP1</text>
<text x="52.4" y="77.7">RB4/SCK/SCL</text>
<text x="70.4" y="76.5">10</text>
<text x="70.4" y="73.9">9</text>
<text x="4" y="82.8">B</text>
<text x="37.7" y="82.8">RB6/AN5/PGC/T1OSO/T1CKI</text>
<text x="51.7" y="80.3">RB5/SS/TX/CK</text>
<text x="70.4" y="81.6">12</text>
<text x="70.4" y="79">11</text>
<text x="291.5" y="82.8">B</text>
<text x="45.8" y="85.4">RB7/AN6/PGD/T1OSI</text>
<text x="70.4" y="84.1">13</text>
<text x="121.5" y="110.8">1</text>
<text x="121.5" y="108.2">2</text>
<text x="166.8" y="108.2">1</text>
<text x="166.8" y="110.8">2</text>
<text x="250.8" y="118.4">1</text>
<text x="256.3" y="118.4">2</text>
<text x="250.8" y="121">3</text>
<text x="250.8" y="123.5">5</text>
<text x="256.3" y="121">4</text>
<text x="256.3" y="123.5">6</text>
<text x="4" y="131.1">C</text>
<text x="250.8" y="126">7</text>
<text x="250.8" y="128.6">9</text>
<text x="255.1" y="128.6">10</text>
<text x="256.3" y="126">8</text>
<text x="291.5" y="131.1">C</text>
<text x="136.5" y="137.5">1</text>
<text x="177.2" y="137.5">1</text>
<text x="136.5" y="140">2</text>
<text x="136.5" y="142.6">3</text>
<text x="177.2" y="140">2</text>
<text x="177.2" y="142.6">3</text>
<text x="136.5" y="145.1">4</text>
<text x="177.2" y="145.1">4</text>
<text x="44.9" y="150.2">1</text>
<text x="44.9" y="152.8">3</text>
<text x="44.9" y="155.3">4</text>
<text x="49.8" y="151.5">C1+</text>
<text x="49.8" y="154">C1-</text>
<text x="59.2" y="151.5">VDD</text>
<text x="59.5" y="154">VCC</text>
<text x="67.9" y="152.8">16</text>
<text x="67.9" y="150.2">2</text>
<text x="44.9" y="157.8">5</text>
<text x="49.8" y="156.6">C2+</text>
<text x="49.8" y="159.1">C2-</text>
<text x="43.7" y="165.5">10</text>
<text x="43.7" y="162.9">11</text>
<text x="49.8" y="166.8">T2IN</text>
<text x="49.8" y="164.2">T1IN</text>
<text x="57" y="166.8">T2OUT</text>
<text x="57" y="164.2">T1OUT</text>
<text x="67.9" y="165.5">7</text>
<text x="67.9" y="162.9">14</text>
<text x="43.7" y="170.6">12</text>
<text x="44.9" y="173.1">9</text>
<text x="49.8" y="171.8">R1OUT</text>
<text x="59.1" y="171.8">R1IN</text>
<text x="67.9" y="173.1">8</text>
<text x="67.9" y="170.6">13</text>
<text x="184.8" y="173.1">2</text>
<text x="184.8" y="168">3</text>
<text x="4" y="179.4">D</text>
<text x="43.7" y="178.2">15</text>
<text x="49.8" y="174.4">R2OUT</text>
<text x="49.8" y="179.5">GND</text>
<text x="59.1" y="174.4">R2IN</text>
<text x="59.7" y="179.5">VEE</text>
<text x="67.9" y="178.2">6</text>
<text x="128.7" y="174.4">Vin</text>
<text x="132" y="177.7">GND</text>
<text x="135.9" y="174.4">Vout</text>
<text x="184.8" y="178.2">1</text>
<text x="201.9" y="178.1">Title</text>
<text x="291.4" y="179.4">D</text>
<text x="201.9" y="185.8">Size</text>
<text x="214.6" y="185.8">Number</text>
<text x="265.5" y="185.8">Revision</text>
<text x="203.2" y="189.6">A4</text>
<text x="201.9" y="193.4">Date:</text>
<text x="201.9" y="195.9">File:</text>
<text x="213.4" y="193.4">15/02/2010</text>
<text x="213.4" y="195.9">D:\TPF\..\Modulo_MotorDC.SchDoc</text>
<text x="252.8" y="195.9">Drawn By:</text>
<text x="252.8" y="193.4">Sheet</text>
<text x="259.9" y="193.4">of</text>
<text x="38.3" y="199.8">1</text>
<text x="111.4" y="199.8">2</text>
<text x="184.5" y="199.8">3</text>
<text x="257.7" y="199.8">4</text>
</g>
<g font-size="2.3" fill="#0e0e0e">
<text x="53.1" y="18">P1</text>
<text x="116.5" y="17.5">D1</text>
<text x="129.2" y="22.3">R1</text>
<text x="205.5" y="20.8">C1</text>
<text x="116.5" y="28.4">LED0</text>
<text x="129.2" y="28.9">470 Ohm</text>
<text x="129.2" y="26.4">Res1</text>
<text x="205.5" y="27.9">Cap Pol1</text>
<text x="53.1" y="35.8">ICD2</text>
<text x="116.5" y="30.2">D2</text>
<text x="129.2" y="35">R2</text>
<text x="205.5" y="30.4">1000uF</text>
<text x="30.2" y="40.9">U1</text>
<text x="116.5" y="41.1">LED0</text>
<text x="129.2" y="41.6">470 Ohm</text>
<text x="129.2" y="39.1">Res1</text>
<text x="195.6" y="40.9">U2</text>
<text x="124.1" y="47.7">R3</text>
<text x="241.6" y="43.2">D3</text>
<text x="241.6" y="45.7">Diode FR304</text>
<text x="259.4" y="43.2">D4</text>
<text x="259.4" y="45.7">Diode FR304</text>
<text x="14.7" y="53.3">100pF</text>
<text x="14.7" y="48.2">C2</text>
<text x="14.7" y="50.8">Cap</text>
<text x="124.1" y="51.8">Res1</text>
<text x="134.3" y="53.3">D5</text>
<text x="124.1" y="54.4">1K</text>
<text x="134.3" y="61.5">Diode 1N4148</text>
<text x="111.4" y="66.8">Y1</text>
<text x="136.8" y="66">S1</text>
<text x="195.6" y="71.4">L298N</text>
<text x="241.6" y="71.1">D6</text>
<text x="259.4" y="71.1">D7</text>
<text x="106.3" y="76.2">C4</text>
<text x="111.4" y="73.4">20MHz</text>
<text x="124.1" y="76.2">C5</text>
<text x="136.8" y="72.2">SW-PB</text>
<text x="139.4" y="74.2">C3</text>
<text x="241.6" y="73.7">Diode FR304</text>
<text x="259.4" y="73.7">Diode FR304</text>
<text x="106.3" y="81.3">33pF</text>
<text x="106.3" y="78.8">Cap</text>
<text x="124.1" y="81.3">33pF</text>
<text x="124.1" y="78.8">Cap</text>
<text x="139.4" y="83.8">100pF</text>
<text x="139.4" y="81.3">Cap</text>
<text x="225.8" y="78.3">R4</text>
<text x="225.8" y="82.3">Res1</text>
<text x="30.2" y="89.2">PIC16F88</text>
<text x="225.8" y="84.9">0.5 Ohm</text>
<text x="50.6" y="96.1">S2</text>
<text x="116.7" y="104.4">P2</text>
<text x="165.1" y="104.4">P3</text>
<text x="42.9" y="112.8">PROGRAM SELECTION</text>
<text x="48" y="118.9">S3</text>
<text x="111.6" y="114.6">JUMPER VREF-</text>
<text x="144.4" y="118.9">R5</text>
<text x="162.2" y="118.9">R6</text>
<text x="162.5" y="114.6">JUMPER VREF+</text>
<text x="249" y="114.6">P4</text>
<text x="144.4" y="125.5">1K2</text>
<text x="144.4" y="123">Res1</text>
<text x="162.2" y="125.5">3K3</text>
<text x="162.2" y="123">Res1</text>
<text x="42.9" y="135.7">SERIAL CHAIN</text>
<text x="139.4" y="134.7">J1</text>
<text x="180.1" y="134.7">J2</text>
<text x="206.5" y="134.7">R7</text>
<text x="206.5" y="137.2">Res1</text>
<text x="214.1" y="134.7">R8</text>
<text x="214.1" y="137.2">Res1</text>
<text x="221.8" y="134.7">R9</text>
<text x="221.8" y="137.2">Res1</text>
<text x="249" y="132.4">MOTOR DC</text>
<text x="17.2" y="142.8">C6</text>
<text x="79.1" y="142.8">C7</text>
<text x="206.5" y="139.8">2K2</text>
<text x="214.1" y="139.8">2K2</text>
<text x="221.8" y="139.8">2K2</text>
<text x="17.2" y="150">Cap Pol1</text>
<text x="48" y="147.7">U3</text>
<text x="79.1" y="150">Cap Pol1</text>
<text x="249" y="149.5">S4</text>
<text x="17.2" y="152.5">1uF</text>
<text x="79.1" y="152.5">1uF</text>
<text x="139.4" y="150.5">SERIAL A</text>
<text x="180.1" y="150.5">SERIAL B</text>
<text x="15.5" y="158.1">C8</text>
<text x="215.9" y="160.4">POWER_B</text>
<text x="15.5" y="167.8">1uF</text>
<text x="15.5" y="165.2">Cap Pol1</text>
<text x="101.2" y="163.4">C9</text>
<text x="101.2" y="166">Cap Pol1</text>
<text x="218.5" y="162.9">Con1</text>
<text x="243.9" y="166.2">ENCODER SELECTION</text>
<text x="101.2" y="168.5">10uF</text>
<text x="126.9" y="170.6">VR1</text>
<text x="78.3" y="175.9">C10</text>
<text x="116.5" y="178.7">C11</text>
<text x="48" y="183.3">MAX232</text>
<text x="78.3" y="185.5">1uF</text>
<text x="78.3" y="183">Cap Pol1</text>
<text x="116.5" y="183.8">1000uF</text>
<text x="116.5" y="181.2">Cap Pol1</text>
<text x="137.1" y="181.2">7805</text>
<text x="157.2" y="185.5">100pF</text>
<text x="157.2" y="180.5">C12</text>
<text x="157.2" y="183">Cap</text>
<text x="185.4" y="185.8">POWER_A</text>
<text x="187.9" y="183.3">Con2</text>
</g>
<g font-size="2.3" fill="#262626">
<text x="32.8" y="20.5">MCLR</text>
<text x="32.8" y="23.1">+5V VCC</text>
<text x="96.4" y="23.1">LED1</text>
<text x="32.8" y="28.2">ICD2_DATA</text>
<text x="32.8" y="25.6">GND</text>
<text x="239.6" y="28.2">+12V MOTOR</text>
<text x="13" y="33.3">+5V VCC</text>
<text x="32.8" y="30.7">ICD2_CLK</text>
<text x="96.4" y="35.8">LED2</text>
<text x="188.9" y="33.2">MOTOR GND</text>
<text x="216.4" y="35.8">+5V VCC</text>
<text x="147.4" y="38.3">GND</text>
<text x="78.5" y="43.4">SENSE</text>
<text x="78.5" y="46">LED2</text>
<text x="137.6" y="46">+5V VCC</text>
<text x="170.1" y="46">INPUT_A</text>
<text x="78.5" y="48.5">VREF-</text>
<text x="78.5" y="51">VREF+</text>
<text x="78.5" y="53.6">LED1</text>
<text x="170.1" y="51">INPUT_B</text>
<text x="261.7" y="53.6">MOTOR_A</text>
<text x="78.5" y="56.1">MCLR</text>
<text x="170.1" y="58.7">PWM_ENABLE</text>
<text x="261.7" y="58.7">MOTOR_B</text>
<text x="15.1" y="66.3">GND</text>
<text x="78.5" y="66.3">PWM_ENABLE</text>
<text x="78.5" y="68.8">MOTOR_IDX</text>
<text x="78.5" y="71.4">PIC_RX</text>
<text x="226.1" y="66.3">SENSE</text>
<text x="78.5" y="73.9">INPUT_B</text>
<text x="78.5" y="76.5">INPUT_A</text>
<text x="78.5" y="79">PIC_TX</text>
<text x="78.5" y="81.6">ICD2_CLK/ENCODER</text>
<text x="178.7" y="79">MOTOR GND</text>
<text x="78.5" y="84.1">ICD2_DATA</text>
<text x="239.8" y="89.1">MOTOR GND</text>
<text x="111.8" y="91.7">GND</text>
<text x="129.6" y="91.7">GND</text>
<text x="25.1" y="99.4">ICD2_CLK/ENCODER</text>
<text x="70.9" y="101.9">ENCODER</text>
<text x="70.9" y="96.8">ICD2_CLK</text>
<text x="129.4" y="107">VREF-</text>
<text x="154.9" y="107">VREF+</text>
<text x="178.3" y="109.5">+5V VCC</text>
<text x="65.8" y="119.7">SERIAL_B_TX</text>
<text x="228.6" y="117.2">MOTOR_B</text>
<text x="228.6" y="119.7">MOTOR_IDX</text>
<text x="269.3" y="117.2">MOTOR_A</text>
<text x="27.7" y="122.2">MAX_TX</text>
<text x="228.6" y="122.2">ENCODER_B</text>
<text x="228.6" y="124.8">ENCODER_A</text>
<text x="27.7" y="129.9">SERIAL_A_TX</text>
<text x="65.8" y="127.3">SERIAL_B_RX</text>
<text x="127" y="127.3">GND</text>
<text x="228.6" y="127.3">+5V VCC</text>
<text x="269.3" y="127.3">GND</text>
<text x="114.2" y="137.5">SERIAL_A_RX</text>
<text x="154.9" y="137.5">SERIAL_B_TX</text>
<text x="274.5" y="134.9">GND</text>
<text x="86.7" y="142.6">+5V VCC</text>
<text x="114.2" y="140">SERIAL_A_TX</text>
<text x="154.9" y="140">SERIAL_B_RX</text>
<text x="114.2" y="145.1">GND</text>
<text x="154.9" y="145.1">GND</text>
<text x="223.6" y="152.8">ENCODER</text>
<text x="266.8" y="155.3">ENCODER_B</text>
<text x="266.8" y="150.2">ENCODER_A</text>
<text x="27.7" y="162.9">PIC_TX</text>
<text x="76" y="162.9">MAX_TX</text>
<text x="200.7" y="165.5">+12V MOTOR 2</text>
<text x="27.7" y="170.6">PIC_RX</text>
<text x="76" y="170.6">SERIAL_A_RX</text>
<text x="170.1" y="168">+V LOGIC</text>
<text x="170.1" y="173.1">+5V VCC</text>
<text x="200.7" y="170.6">MOTOR GND 1</text>
<text x="170.1" y="178.2">GND</text>
<text x="32.9" y="188.3">GND</text>
<text x="88.9" y="190.8">GND</text>
<text x="132.1" y="193.4">GND</text>
</g>
</svg>
